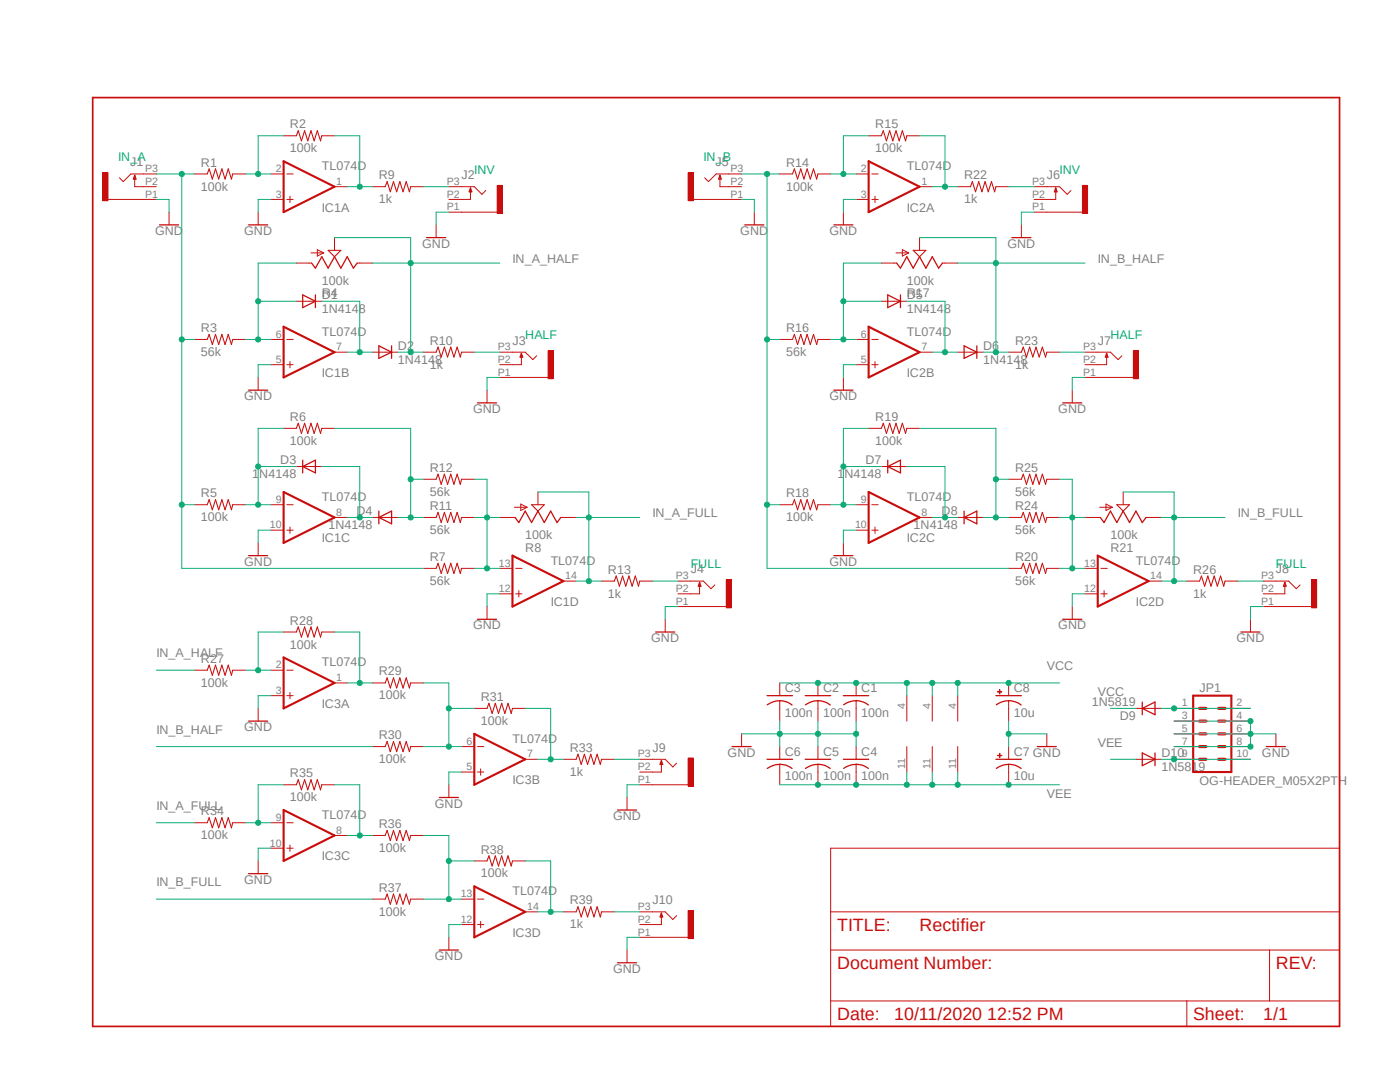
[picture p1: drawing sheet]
<svg xmlns="http://www.w3.org/2000/svg" width="279mm" height="216mm" viewBox="0 0 279 216" stroke-linecap="round" stroke-linejoin="round" font-family="sans-serif">
<path d="M18 19.1l252 186.3M270 19.1l-252 186.3" fill="none" stroke="#fff" stroke-width=".2"/>
<path d="M18.5 19.5h248.8v185.3h-248.8z" fill="none" stroke="#c90d0c" stroke-width=".34"/>
<g fill="none" stroke="#c90d0c" stroke-width=".2">
<path d="M38.8 34.7h2.6M46.4 34.7h2.6M54.1 39.8h2.5M54.1 34.7h2.5M56.6 27.1h2.5M57.2 39.8h1.3M57.2 34.7h1.3M57.9 39.2v1.2M64.2 27.1h2.6M66.8 37.3h2.5M38.8 67.7h2.6M46.4 67.7h2.6"/>
<path d="M54.1 72.8h2.5M54.1 67.7h2.5M57.2 72.8h1.3M57.2 67.7h1.3M57.9 72.1v1.3M66.8 70.3h2.5M56.6 85.5h2.5M64.2 85.5h2.6M38.8 100.7h2.6M46.4 100.7h2.6M54.1 105.8h2.5M54.1 100.7h2.5"/>
<path d="M57.2 105.8h1.3M57.2 100.7h1.3M57.9 105.2v1.2M66.8 103.3h2.5M99.7 118.5h2.6M99.7 113.4h2.6M102.9 118.5h1.3M102.9 113.4h1.3M103.5 117.9v1.2M112.4 116h2.6M165.8 169.2h101.5v35.6h-101.5zM165.8 189.6h101.5"/>
<path d="M165.8 199.7h101.5M165.8 181.9h101.5M236.9 199.7v5.1M253.4 189.6v10.1"/>
</g>
<path d="M56.6 32.2l10.2 5.1-10.2 5zM56.6 65.2l10.2 5.1-10.2 5zM56.6 98.2l10.2 5.1-10.2 5zM102.3 110.9l10.1 5.1-10.1 5z" fill="none" stroke="#c90d0c" stroke-width=".42"/>
<path d="M41.4 34.7l.3-1 .7 2 .6-2 .6 2 .7-2 .6 2 .7-2 .6 2 .2-1M59.1 27.1l.4-1 .7 2 .6-2 .6 2 .7-2 .6 2 .6-2 .7 2 .2-1M41.4 67.7l.3-1 .7 2 .6-2 .6 2 .7-2 .6 2 .7-2 .6 2 .2-1M59.1 85.5l.4-1 .7 2 .6-2 .6 2 .7-2 .6 2 .6-2 .7 2 .2-1M41.4 100.7l.3-1 .7 2 .6-2 .6 2 .7-2 .6 2 .7-2 .6 2 .2-1" fill="none" stroke="#c90d0c" stroke-width=".21"/>
<path d="M20.5 34.5h1v5.5h-1z" fill-rule="evenodd" fill="#c90d0c"/>
<path d="M20.5 34.5h1v5.5h-1zM21.5 39.8h9.7M26.9 35v2.3h4.3M31.2 34.7h-5.1l-1.5 1.5-.8-.7" fill="none" stroke="#c90d0c" stroke-width=".2"/>
<path d="M26.9 35l.2 .7h-.5z" fill="none" stroke="#c90d0c" stroke-width=".25"/>
<path d="M99.2 37h1v5.6h-1z" fill-rule="evenodd" fill="#c90d0c"/>
<path d="M89.6 37.3h5.1l1.5 1.5 .7-.8M93.9 37.5v2.3h-4.3M99.2 37h1v5.6h-1zM89.6 42.3h9.6" fill="none" stroke="#c90d0c" stroke-width=".2"/>
<path d="M93.9 37.5l.2 .8h-.5z" fill="none" stroke="#c90d0c" stroke-width=".25"/>
<path d="M109.4 70h1v5.6h-1z" fill-rule="evenodd" fill="#c90d0c"/>
<path d="M99.7 70.3h5.1l1.5 1.5 .8-.8M99.7 75.3h9.7M104.1 70.5v2.3h-4.4M109.4 70h1v5.6h-1z" fill="none" stroke="#c90d0c" stroke-width=".2"/>
<path d="M104.1 70.5l.2 .7h-.5z" fill="none" stroke="#c90d0c" stroke-width=".25"/>
<path d="M144.9 115.7h1.1v5.6h-1.1z" fill-rule="evenodd" fill="#c90d0c"/>
<g fill="none" stroke="#c90d0c" stroke-width=".2">
<path d="M74.3 37.3h2.6M82 37.3h2.5M155.6 34.7h2.6M163.2 34.7h2.6M170.9 39.8h2.5M170.9 34.7h2.5M173.4 27.1h2.5M174 39.8h1.3M174 34.7h1.3M174.6 39.2v1.2M181 27.1h2.5M183.5 37.3h2.6"/>
<path d="M51.5 42.3v2.6M51.5 75.3v2.6M59.1 60.1h5.1M74.3 70.3h5.1M84.5 70.3h2.5M92.1 70.3h2.6M155.6 67.7h2.6M163.2 67.7h2.6M170.9 72.8h2.5M170.9 67.7h2.5M174 72.8h1.3M174 67.7h1.3"/>
<path d="M174.6 72.1v1.3M183.5 70.3h2.6M59.1 93.1h5.1M84.5 95.6h2.5M92.1 95.6h2.6M173.4 85.5h2.5M181 85.5h2.5M51.5 108.3v2.6M74.3 103.3h5.1M84.5 113.4h2.5M84.5 103.3h2.5M92.1 113.4h2.6"/>
<path d="M92.1 103.3h2.6M120.1 116h2.5M127.7 116h2.5M135.3 116h5.1l1.5 1.5 .8-.8M139.6 116.2v2.3h-4.3M144.9 115.7h1.1v5.6h-1.1zM155.6 100.7h2.6M163.2 100.7h2.6M170.9 105.8h2.5M170.9 100.7h2.5M174 105.8h1.3M174 100.7h1.3"/>
<path d="M174.6 105.2v1.2M183.5 103.3h2.6M216.5 118.5h2.6M216.5 113.4h2.6M219.7 118.5h1.3M219.7 113.4h1.3M220.3 117.9v1.2M229.2 116h2.6M97.2 121v2.6M135.3 121h9.6"/>
</g>
<g fill="none" stroke="#c90d0c" stroke-width=".25">
<path d="M49.6 44.9h3.8M60.4 58.8l2.5 1.3-2.5 1.3zM62.9 58.8v2.6M49.6 77.9h3.8M75.6 69l2.5 1.3-2.5 1.2zM78.1 69v2.5M60.4 93.1l2.5-1.3v2.6zM60.4 91.8v2.6M49.6 110.9h3.8M75.6 103.3l2.5-1.3v2.5zM75.6 102v2.5M139.6 116.2l.3 .8h-.5z"/>
<path d="M95.3 123.6h3.8"/>
</g>
<path d="M76.9 37.3l.4-1.1 .6 2.1 .6-2.1 .7 2.1 .6-2.1 .6 2.1 .7-2.1 .6 2.1 .3-1M158.2 34.7l.3-1 .7 2 .6-2 .6 2 .7-2 .6 2 .6-2 .7 2 .2-1M175.9 27.1l.4-1 .6 2 .6-2 .7 2 .6-2 .7 2 .6-2 .6 2 .3-1M87 70.3l.4-1 .7 1.9 .6-1.9 .6 1.9 .7-1.9 .6 1.9 .6-1.9 .7 1.9 .2-.9M158.2 67.7l.3-1 .7 2 .6-2 .6 2 .7-2 .6 2 .6-2 .7 2 .2-1M87 95.6l.4-1 .7 2 .6-2 .6 2 .7-2 .6 2 .6-2 .7 2 .2-1M175.9 85.5l.4-1 .6 2 .6-2 .7 2 .6-2 .7 2 .6-2 .6 2 .3-1M87 113.4l.4-1 .7 2 .6-2 .6 2 .7-2 .6 2 .6-2 .7 2 .2-1M87 103.3l.4-1.1 .7 2.1 .6-2.1 .6 2.1 .7-2.1 .6 2.1 .6-2.1 .7 2.1 .2-1M122.6 116l.4-1.1 .6 2.1 .6-2.1 .7 2.1 .6-2.1 .7 2.1 .6-2.1 .6 2.1 .3-1M158.2 100.7l.3-1 .7 2 .6-2 .6 2 .7-2 .6 2 .6-2 .7 2 .2-1" fill="none" stroke="#c90d0c" stroke-width=".21"/>
<path d="M173.4 32.2l10.1 5.1-10.1 5zM173.4 65.2l10.1 5.1-10.1 5zM173.4 98.2l10.1 5.1-10.1 5zM219.1 110.9l10.1 5.1-10.1 5z" fill="none" stroke="#c90d0c" stroke-width=".42"/>
<path d="M137.3 34.5h1v5.5h-1z" fill-rule="evenodd" fill="#c90d0c"/>
<path d="M137.3 34.5h1v5.5h-1zM138.3 39.8h9.7M143.7 35v2.3h4.3M148 34.7h-5.1l-1.5 1.5-.8-.7" fill="none" stroke="#c90d0c" stroke-width=".2"/>
<path d="M143.7 35l.2 .7h-.5z" fill="none" stroke="#c90d0c" stroke-width=".25"/>
<path d="M216 37h1v5.6h-1z" fill-rule="evenodd" fill="#c90d0c"/>
<path d="M206.4 37.3h5.1l1.5 1.5 .7-.8M210.7 37.5v2.3h-4.3M216 37h1v5.6h-1zM206.4 42.3h9.6" fill="none" stroke="#c90d0c" stroke-width=".2"/>
<path d="M210.7 37.5l.2 .8h-.5z" fill="none" stroke="#c90d0c" stroke-width=".25"/>
<path d="M226.2 70h1v5.6h-1z" fill-rule="evenodd" fill="#c90d0c"/>
<path d="M216.5 70.3h5.1l1.5 1.5 .8-.8M216.5 75.3h9.7M220.9 70.5v2.3h-4.4M226.2 70h1v5.6h-1z" fill="none" stroke="#c90d0c" stroke-width=".2"/>
<path d="M220.9 70.5l.2 .7h-.5z" fill="none" stroke="#c90d0c" stroke-width=".25"/>
<path d="M261.7 115.7h1.1v5.6h-1.1z" fill-rule="evenodd" fill="#c90d0c"/>
<g fill="none" stroke="#c90d0c" stroke-width=".2">
<path d="M191.1 37.3h2.6M198.8 37.3h2.5M33.7 42.3v2.6M87 44.9v2.5M150.5 42.3v2.6M168.3 42.3v2.6M203.8 44.9v2.5M97.2 77.9v2.5M168.3 75.3v2.6M175.9 60.1h5.1M191.1 70.3h5.1M201.3 70.3h2.5"/>
<path d="M208.9 70.3h2.6M214 77.9v2.5M175.9 93.1h5.1M201.3 95.6h2.5M208.9 95.6h2.6M168.3 108.3v2.6M191.1 103.3h5.1M201.3 113.4h2.5M201.3 103.3h2.5M208.9 113.4h2.6M208.9 103.3h2.6M236.9 116h2.5"/>
<path d="M244.5 116h2.5M252.1 116h5.1l1.5 1.5 .8-.8M256.4 116.2v2.3h-4.3M261.7 115.7h1.1v5.6h-1.1zM38.8 133.7h2.6M46.4 133.7h2.6M54.1 133.7h2.5M54.1 138.8h2.5M56.6 126.1h2.5M57.2 133.7h1.3M57.2 138.8h1.3M57.9 138.2v1.2"/>
<path d="M64.2 126.1h2.6M66.8 136.3h2.5M74.3 136.3h2.6M82 136.3h2.5M132.8 123.6v2.5M214 121v2.6M249.6 123.6v2.5M252.1 121h9.6M51.5 141.4v2.5M74.3 149h2.6M82 149h2.5M89.6 156.6v2.5"/>
<path d="M92.1 154.1h2.6M92.1 149h2.6M94.7 141.4h2.5M95.3 154.1h1.3M95.3 149h1.3M95.9 153.4v1.3M102.3 141.4h2.5M104.8 151.5h2.6M112.4 151.5h2.6M120.1 151.5h2.5M54.1 169.2h2.5M54.1 164.2h2.5"/>
<path d="M57.2 169.2h1.3M57.2 164.2h1.3M57.9 168.6v1.3M66.8 166.7h2.5M92.1 179.4h2.6M95.3 179.4h1.3M92.1 184.5h2.6M95.3 184.5h1.3M95.9 183.9v1.2M104.8 181.9h2.6"/>
</g>
<g fill="none" stroke="#c90d0c" stroke-width=".25">
<path d="M31.8 44.9h3.8M85.1 47.4h3.8M148.6 44.9h3.8M166.4 44.9h3.8M177.2 58.8l2.5 1.3-2.5 1.3zM179.7 58.8v2.6M201.9 47.4h3.8M166.4 77.9h3.8M192.4 69l2.5 1.3-2.5 1.2zM194.9 69v2.5M95.3 80.4h3.8M177.2 93.1l2.5-1.3v2.6z"/>
<path d="M177.2 91.8v2.6M212.1 80.4h3.8M166.4 110.9h3.8M192.4 103.3l2.5-1.3v2.5zM192.4 102v2.5M256.4 116.2l.3 .8h-.5zM130.9 126.1h3.8M212.1 123.6h3.8M247.6 126.1h3.9M49.6 143.9h3.8M87.7 159.1h3.8"/>
</g>
<path d="M193.7 37.3l.4-1.1 .6 2.1 .6-2.1 .7 2.1 .6-2.1 .6 2.1 .7-2.1 .6 2.1 .3-1M203.8 70.3l.4-1 .7 1.9 .6-1.9 .6 1.9 .7-1.9 .6 1.9 .6-1.9 .7 1.9 .2-.9M203.8 95.6l.4-1 .7 2 .6-2 .6 2 .7-2 .6 2 .6-2 .7 2 .2-1M203.8 113.4l.4-1 .7 2 .6-2 .6 2 .7-2 .6 2 .6-2 .7 2 .2-1M203.8 103.3l.4-1.1 .7 2.1 .6-2.1 .6 2.1 .7-2.1 .6 2.1 .6-2.1 .7 2.1 .2-1M239.4 116l.4-1.1 .6 2.1 .6-2.1 .7 2.1 .6-2.1 .7 2.1 .6-2.1 .6 2.1 .3-1M41.4 133.7l.3-1 .7 2 .6-2 .6 2 .7-2 .6 2 .7-2 .6 2 .2-1M59.1 126.1l.4-1 .7 2 .6-2 .6 2 .7-2 .6 2 .6-2 .7 2 .2-1M76.9 136.3l.4-1 .6 2 .6-2 .7 2 .6-2 .6 2 .7-2 .6 2 .3-1M76.9 149l.4-1 .6 2 .6-2 .7 2 .6-2 .6 2 .7-2 .6 2 .3-1M97.2 141.4l.4-1.1 .6 2.1 .6-2.1 .7 2.1 .6-2.1 .7 2.1 .6-2.1 .6 2.1 .3-1M115 151.5l.4-1 .6 2 .6-2 .7 2 .6-2 .6 2 .7-2 .6 2 .3-1" fill="none" stroke="#c90d0c" stroke-width=".21"/>
<path d="M56.6 131.2l10.2 5.1-10.2 5.1zM94.7 146.4l10.1 5.1-10.1 5.1zM56.6 161.6l10.2 5.1-10.2 5.1zM94.7 176.9l10.1 5-10.1 5.1z" fill="none" stroke="#c90d0c" stroke-width=".42"/>
<path d="M137.3 151.3h1v5.5h-1z" fill-rule="evenodd" fill="#c90d0c"/>
<g fill="none" stroke="#c90d0c" stroke-width=".2">
<path d="M56.6 156.6h2.5M64.2 156.6h2.6M125.1 159.1v2.5M127.7 151.5h5.1l1.5 1.5 .7-.7M127.7 156.6h9.6M132 151.8v2.3h-4.3M137.3 151.3h1v5.5h-1zM38.8 164.2h2.6M46.4 164.2h2.6M74.3 166.7h2.6M74.3 179.4h2.6M82 166.7h2.5"/>
<path d="M82 179.4h2.5M94.7 171.8h2.5M102.3 171.8h2.5M112.4 181.9h2.6M120.1 181.9h2.5"/>
</g>
<path d="M132 151.8l.2 .7h-.5zM123.2 161.6h3.8" fill="none" stroke="#c90d0c" stroke-width=".25"/>
<path d="M59.1 156.6l.4-1 .7 2 .6-2 .6 2 .7-2 .6 2 .6-2 .7 2 .2-1M41.4 164.2l.3-1 .7 2 .6-2 .6 2 .7-2 .6 2 .7-2 .6 2 .2-1M76.9 166.7l.4-1 .6 2 .6-2 .7 2 .6-2 .6 2 .7-2 .6 2 .3-1M76.9 179.4l.4-1 .6 2 .6-2 .7 2 .6-2 .6 2 .7-2 .6 2 .3-1M97.2 171.8l.4-1 .6 2 .6-2 .7 2 .6-2 .7 2 .6-2 .6 2 .3-1M115 181.9l.4-1 .6 2.1 .6-2.1 .7 2.1 .6-2.1 .6 2.1 .7-2.1 .6 2.1 .3-1.1" fill="none" stroke="#c90d0c" stroke-width=".21"/>
<path d="M137.3 181.7h1v5.6h-1z" fill-rule="evenodd" fill="#c90d0c"/>
<g fill="none" stroke="#c90d0c" stroke-width=".2">
<path d="M155.6 136.3v2.5M155.7 139.9l-.1 4M163.2 136.3v2.5M163.3 139.9l-.1 4M170.9 136.3v2.5M170.9 139.9v4M181 138.8v5.1M186.1 138.8v5.1M191.1 138.8v5.1M155.6 149v2.5M155.7 152.6l-.1 4M163.2 149v2.5"/>
<path d="M163.3 152.6l-.1 4M170.9 149v2.5M170.9 152.6v4M181 149v5.1M186.1 149v5.1M191.1 149v5.1M226.7 141.4h5.1M226.7 151.5h5.1M234.3 141.4h5.1M234.3 143.9h5.1M234.3 146.4h5.1M234.3 149h5.1"/>
<path d="M234.3 151.5h5.1M244.5 141.4h5.1M244.5 143.9h5.1M244.5 146.4h5.1M244.5 149h5.1M244.5 151.5h5.1M254.6 146.4v2.6M51.5 171.8v2.5M89.6 187v2.6M125.1 189.6v2.5M127.7 181.9h5.1l1.5 1.6 .7-.8M127.7 187h9.6"/>
<path d="M132 182.2v2.3h-4.3M137.3 181.7h1v5.6h-1z"/>
</g>
<g fill="none" stroke="#c90d0c" stroke-width=".25">
<path d="M153.1 138.8h5.1M155.6 139.8a4.2 4.2 0 0 1 2.5 .9M155.6 139.8a4.4 4.4 0 0 0-2.5 .8M160.7 138.8h5.1M163.2 139.8a4.2 4.2 0 0 1 2.5 .9M163.2 139.8a4.4 4.4 0 0 0-2.5 .8M168.3 138.8h5.1M170.9 139.8a4.2 4.2 0 0 1 2.4 .9M170.9 139.8a4.4 4.4 0 0 0-2.5 .8M153.1 151.5h5.1M155.6 152.5a3.8 3.8 0 0 1 2.5 .8M155.6 152.5a4.4 4.4 0 0 0-2.5 .8"/>
<path d="M160.7 151.5h5.1M163.2 152.5a3.8 3.8 0 0 1 2.5 .8M163.2 152.5a4.4 4.4 0 0 0-2.5 .8M168.3 151.5h5.1M170.9 152.5a3.8 3.8 0 0 1 2.4 .8M170.9 152.5a4.4 4.4 0 0 0-2.5 .8M228 141.4l2.5-1.3v2.5zM228 140.1v2.5M228 150.2l2.5 1.3-2.5 1.3zM230.5 150.2v2.6M252.7 149h3.8M49.6 174.3h3.8"/>
<path d="M87.7 189.6h3.8M123.2 192.1h3.8M132 182.2l.2 .8h-.5z"/>
</g>
<path d="M238.1 138.8h7.6v15.3h-7.6z" fill="none" stroke="#c90d0c" stroke-width=".42"/>
<path d="M239.4 146.4h1.3M239.4 149h1.3M239.4 151.5h1.3M239.4 141.4h1.3M239.4 143.9h1.3M243.2 146.4h1.3M243.2 149h1.3M243.2 151.5h1.3M243.2 141.4h1.3M243.2 143.9h1.3" fill="none" stroke="#c90d0c" stroke-width=".64"/>
<path d="M199.1 150.7l.8 .1z" fill-rule="evenodd" fill="#c90d0c"/>
<path d="M199.1 150.7l.8 .1z" fill="none" stroke="#c90d0c" stroke-width=".2"/>
<path d="M199.5 150.3l.1 .9z" fill-rule="evenodd" fill="#c90d0c"/>
<path d="M199.5 150.3l.1 .9zM201.3 149v2.5M201.3 152.6v4" fill="none" stroke="#c90d0c" stroke-width=".2"/>
<path d="M198.8 151.5h5M201.3 152.5a4 4 0 0 1 2.5 .8M201.3 152.5a4.1 4.1 0 0 0-2.5 .8" fill="none" stroke="#c90d0c" stroke-width=".25"/>
<path d="M199.1 138l.8 .1z" fill-rule="evenodd" fill="#c90d0c"/>
<path d="M199.1 138l.8 .1z" fill="none" stroke="#c90d0c" stroke-width=".2"/>
<path d="M199.5 137.6l.1 .9z" fill-rule="evenodd" fill="#c90d0c"/>
<g fill="none" stroke="#c90d0c" stroke-width=".2">
<path d="M59.1 52.5h3.1M62.1 50.5h2.5M63.3 49.8l1.3 .7-1.3 .6zM66.8 47.4v2.6M71.3 52.5h3M175.9 52.5h3M178.8 50.5h2.6M180.1 49.8l1.3 .7-1.3 .6zM183.5 47.4v2.6M188.1 52.5h3M107.4 98.2v2.5M224.2 98.2v2.5"/>
<path d="M99.7 103.3h3.1M102.7 101.2h2.5M103.9 100.6l1.3 .6-1.3 .7zM111.9 103.3h3.1M216.5 103.3h3.1M219.5 101.2h2.5M220.7 100.6l1.3 .6-1.3 .7zM228.7 103.3h3.1M199.5 137.6l.1 .9zM201.3 139.8v.1M201.3 136.3v2.5M201.3 139.8v4.1"/>
<path d="M148 146.4v2.6M208.9 146.4v2.6"/>
</g>
<path d="M62.2 52.5l.7 1 1.3-2.3 1.3 2.3 1.3-2.3 1.2 2.3 1.3-2.3 1.2 2.3 .8-1M178.9 52.5l.8 1 1.3-2.3 1.2 2.3 1.3-2.3 1.3 2.3 1.3-2.3 1.2 2.3 .8-1M102.8 103.3l.7 1 1.3-2.3 1.3 2.3 1.3-2.3 1.2 2.3 1.3-2.3 1.3 2.3 .7-1M219.6 103.3l.7 1 1.3-2.3 1.3 2.3 1.3-2.3 1.2 2.3 1.3-2.3 1.3 2.3 .7-1M198.8 138.8h5M201.3 139.8a4.5 4.5 0 0 1 2.5 .9M201.3 139.8a4.1 4.1 0 0 0-2.5 .8M146.1 149h3.8M207 149h3.8" fill="none" stroke="#c90d0c" stroke-width=".25"/>
<path d="M65.5 50h2.5l-1.2 1.2zM182.2 50h2.6l-1.3 1.2zM106.1 100.7h2.5l-1.2 1.3zM222.9 100.7h2.5l-1.2 1.3z" fill="none" stroke="#c90d0c" stroke-width=".21"/>
<path d="M38.8 34.7h-2.5v66h2.5M36.3 67.7h2.5" fill="none" stroke="#0dab76" stroke-width=".2"/>
<circle cx="36.3" cy="67.7" r=".51" fill="#0dab76"/>
<g fill="none" stroke="#0dab76" stroke-width=".2">
<path d="M36.3 100.7v12.7h48.2"/>
<circle cx="36.3" cy="67.7" r=".51"/>
</g>
<circle cx="36.3" cy="100.7" r=".51" fill="#0dab76"/>
<g fill="none" stroke="#0dab76" stroke-width=".2">
<path d="M31.2 34.7h5.1"/>
<circle cx="36.3" cy="100.7" r=".51"/>
</g>
<circle cx="36.3" cy="34.7" r=".51" fill="#0dab76"/>
<g fill="none" stroke="#0dab76" stroke-width=".2">
<path d="M49 34.7h5.1M56.6 27.1h-5.1v7.6"/>
<circle cx="36.3" cy="34.7" r=".51"/>
</g>
<circle cx="51.5" cy="34.7" r=".51" fill="#0dab76"/>
<g fill="none" stroke="#0dab76" stroke-width=".2">
<path d="M66.8 27.1h5v10.2M69.3 37.3h5"/>
<circle cx="51.5" cy="34.7" r=".51"/>
</g>
<circle cx="71.8" cy="37.3" r=".51" fill="#0dab76"/>
<g fill="none" stroke="#0dab76" stroke-width=".2">
<path d="M31.2 39.8h2.5v2.5M54.1 39.8h-2.6v2.5M148 39.8h2.5v2.5M170.9 39.8h-2.6v2.5M89.6 42.3h-2.6v2.6M206.4 42.3h-2.6v2.6M54.1 72.8h-2.6v2.5M99.7 75.3h-2.5v2.6M170.9 72.8h-2.6v2.5M216.5 75.3h-2.5v2.6M54.1 105.8h-2.6v2.5M99.7 118.5h-2.5v2.5"/>
<path d="M170.9 105.8h-2.6v2.5M216.5 118.5h-2.5v2.5M54.1 138.8h-2.6v2.6M135.3 121h-2.5v2.6M252.1 121h-2.5v2.6M92.1 154.1h-2.5v2.5M127.7 156.6h-2.6v2.5M234.3 143.9h15.3v2.5h-15.3M54.1 169.2h-2.6v2.6M92.1 184.5h-2.5v2.5M127.7 187h-2.6v2.6"/>
<circle cx="71.8" cy="37.3" r=".51"/>
</g>
<circle cx="249.6" cy="143.9" r=".51" fill="#0dab76"/>
<circle cx="249.6" cy="143.9" r=".51" fill="none" stroke="#0dab76" stroke-width=".2"/>
<circle cx="249.6" cy="146.4" r=".51" fill="#0dab76"/>
<g fill="none" stroke="#0dab76" stroke-width=".2">
<path d="M249.6 146.4v2.6h-15.3"/>
<circle cx="249.6" cy="146.4" r=".51"/>
</g>
<circle cx="249.6" cy="149" r=".51" fill="#0dab76"/>
<g fill="none" stroke="#0dab76" stroke-width=".2">
<path d="M201.3 146.4h7.6M201.3 143.9v5.1M249.6 146.4h5"/>
<circle cx="249.6" cy="149" r=".51"/>
</g>
<circle cx="201.3" cy="146.4" r=".51" fill="#0dab76"/>
<g fill="none" stroke="#0dab76" stroke-width=".2">
<path d="M163.2 146.4h7.7M170.9 143.9v5.1"/>
<circle cx="201.3" cy="146.4" r=".51"/>
</g>
<circle cx="170.9" cy="146.4" r=".51" fill="#0dab76"/>
<g fill="none" stroke="#0dab76" stroke-width=".2">
<path d="M163.2 143.9v2.5h-15.2"/>
<circle cx="170.9" cy="146.4" r=".51"/>
</g>
<circle cx="163.2" cy="146.4" r=".51" fill="#0dab76"/>
<g fill="none" stroke="#0dab76" stroke-width=".2">
<path d="M155.6 143.9v2.5M163.2 146.4v2.6"/>
<circle cx="163.2" cy="146.4" r=".51"/>
</g>
<circle cx="155.6" cy="146.4" r=".51" fill="#0dab76"/>
<g fill="none" stroke="#0dab76" stroke-width=".2">
<path d="M51.5 52.5v7.6M49 67.7h5.1M155.6 146.4v2.6"/>
<circle cx="155.6" cy="146.4" r=".51"/>
</g>
<circle cx="51.5" cy="67.7" r=".51" fill="#0dab76"/>
<g fill="none" stroke="#0dab76" stroke-width=".2">
<path d="M59.1 60.1h-7.6v7.6"/>
<circle cx="51.5" cy="67.7" r=".51"/>
</g>
<circle cx="51.5" cy="60.1" r=".51" fill="#0dab76"/>
<g fill="none" stroke="#0dab76" stroke-width=".2">
<path d="M51.5 52.5h7.6M64.2 60.1h7.6v10.2M69.3 70.3h5"/>
<circle cx="51.5" cy="60.1" r=".51"/>
</g>
<circle cx="71.8" cy="70.3" r=".51" fill="#0dab76"/>
<g fill="none" stroke="#0dab76" stroke-width=".2">
<path d="M82 52.5v17.8M79.4 70.3h5.1"/>
<circle cx="71.8" cy="70.3" r=".51"/>
</g>
<circle cx="82" cy="70.3" r=".51" fill="#0dab76"/>
<g fill="none" stroke="#0dab76" stroke-width=".2">
<path d="M74.3 52.5h25.4"/>
<circle cx="82" cy="70.3" r=".51"/>
</g>
<circle cx="82" cy="52.5" r=".51" fill="#0dab76"/>
<g fill="none" stroke="#0dab76" stroke-width=".2">
<path d="M66.8 47.4h15.2v5.1M59.1 93.1h-7.6v7.6M49 100.7h5.1M31.2 133.7h7.6"/>
<circle cx="82" cy="52.5" r=".51"/>
</g>
<circle cx="51.5" cy="100.7" r=".51" fill="#0dab76"/>
<g fill="none" stroke="#0dab76" stroke-width=".2">
<path d="M56.6 85.5h-5.1v7.6"/>
<circle cx="51.5" cy="100.7" r=".51"/>
</g>
<circle cx="51.5" cy="93.1" r=".51" fill="#0dab76"/>
<g fill="none" stroke="#0dab76" stroke-width=".2">
<path d="M64.2 93.1h7.6v10.2M69.3 103.3h5"/>
<circle cx="51.5" cy="93.1" r=".51"/>
</g>
<circle cx="71.8" cy="103.3" r=".51" fill="#0dab76"/>
<g fill="none" stroke="#0dab76" stroke-width=".2">
<path d="M84.5 95.6h-2.5v7.7M79.4 103.3h5.1"/>
<circle cx="71.8" cy="103.3" r=".51"/>
</g>
<circle cx="82" cy="103.3" r=".51" fill="#0dab76"/>
<g fill="none" stroke="#0dab76" stroke-width=".2">
<path d="M66.8 85.5h15.2v10.1"/>
<circle cx="82" cy="103.3" r=".51"/>
</g>
<circle cx="82" cy="95.6" r=".51" fill="#0dab76"/>
<g fill="none" stroke="#0dab76" stroke-width=".2">
<path d="M94.7 113.4h5M94.7 103.3h2.5v10.1"/>
<circle cx="82" cy="95.6" r=".51"/>
</g>
<circle cx="97.2" cy="113.4" r=".51" fill="#0dab76"/>
<g fill="none" stroke="#0dab76" stroke-width=".2">
<path d="M94.7 95.6h2.5v7.7"/>
<circle cx="97.2" cy="113.4" r=".51"/>
</g>
<circle cx="97.2" cy="103.3" r=".51" fill="#0dab76"/>
<g fill="none" stroke="#0dab76" stroke-width=".2">
<path d="M97.2 103.3h2.5M115 103.3h12.7M117.5 103.3v12.7h-2.5"/>
<circle cx="97.2" cy="103.3" r=".51"/>
</g>
<circle cx="117.5" cy="103.3" r=".51" fill="#0dab76"/>
<g fill="none" stroke="#0dab76" stroke-width=".2">
<path d="M107.4 98.2h10.1v5.1M117.5 116h2.6"/>
<circle cx="117.5" cy="103.3" r=".51"/>
</g>
<circle cx="117.5" cy="116" r=".51" fill="#0dab76"/>
<g fill="none" stroke="#0dab76" stroke-width=".2">
<path d="M155.6 34.7h-2.5v66h2.5M153.1 67.7h2.5M31.2 164.2h7.6"/>
<circle cx="117.5" cy="116" r=".51"/>
</g>
<circle cx="153.1" cy="67.7" r=".51" fill="#0dab76"/>
<g fill="none" stroke="#0dab76" stroke-width=".2">
<path d="M153.1 100.7v12.7h48.2"/>
<circle cx="153.1" cy="67.7" r=".51"/>
</g>
<circle cx="153.1" cy="100.7" r=".51" fill="#0dab76"/>
<g fill="none" stroke="#0dab76" stroke-width=".2">
<path d="M148 34.7h5.1"/>
<circle cx="153.1" cy="100.7" r=".51"/>
</g>
<circle cx="153.1" cy="34.7" r=".51" fill="#0dab76"/>
<g fill="none" stroke="#0dab76" stroke-width=".2">
<path d="M165.8 34.7h5.1M173.4 27.1h-5.1v7.6"/>
<circle cx="153.1" cy="34.7" r=".51"/>
</g>
<circle cx="168.3" cy="34.7" r=".51" fill="#0dab76"/>
<g fill="none" stroke="#0dab76" stroke-width=".2">
<path d="M183.5 27.1h5.1v10.2M186.1 37.3h5"/>
<circle cx="168.3" cy="34.7" r=".51"/>
</g>
<circle cx="188.6" cy="37.3" r=".51" fill="#0dab76"/>
<g fill="none" stroke="#0dab76" stroke-width=".2">
<path d="M168.3 52.5v7.6M165.8 67.7h5.1"/>
<circle cx="188.6" cy="37.3" r=".51"/>
</g>
<circle cx="168.3" cy="67.7" r=".51" fill="#0dab76"/>
<g fill="none" stroke="#0dab76" stroke-width=".2">
<path d="M175.9 60.1h-7.6v7.6"/>
<circle cx="168.3" cy="67.7" r=".51"/>
</g>
<circle cx="168.3" cy="60.1" r=".51" fill="#0dab76"/>
<g fill="none" stroke="#0dab76" stroke-width=".2">
<path d="M168.3 52.5h7.6M181 60.1h7.6v10.2M186.1 70.3h5"/>
<circle cx="168.3" cy="60.1" r=".51"/>
</g>
<circle cx="188.6" cy="70.3" r=".51" fill="#0dab76"/>
<g fill="none" stroke="#0dab76" stroke-width=".2">
<path d="M198.8 52.5v17.8M196.2 70.3h5.1"/>
<circle cx="188.6" cy="70.3" r=".51"/>
</g>
<circle cx="198.8" cy="70.3" r=".51" fill="#0dab76"/>
<g fill="none" stroke="#0dab76" stroke-width=".2">
<path d="M191.1 52.5h25.4"/>
<circle cx="198.8" cy="70.3" r=".51"/>
</g>
<circle cx="198.8" cy="52.5" r=".51" fill="#0dab76"/>
<g fill="none" stroke="#0dab76" stroke-width=".2">
<path d="M183.5 47.4h15.3v5.1M175.9 93.1h-7.6v7.6M165.8 100.7h5.1M31.2 149h43.1"/>
<circle cx="198.8" cy="52.5" r=".51"/>
</g>
<circle cx="168.3" cy="100.7" r=".51" fill="#0dab76"/>
<g fill="none" stroke="#0dab76" stroke-width=".2">
<path d="M173.4 85.5h-5.1v7.6"/>
<circle cx="168.3" cy="100.7" r=".51"/>
</g>
<circle cx="168.3" cy="93.1" r=".51" fill="#0dab76"/>
<g fill="none" stroke="#0dab76" stroke-width=".2">
<path d="M181 93.1h7.6v10.2M186.1 103.3h5"/>
<circle cx="168.3" cy="93.1" r=".51"/>
</g>
<circle cx="188.6" cy="103.3" r=".51" fill="#0dab76"/>
<g fill="none" stroke="#0dab76" stroke-width=".2">
<path d="M201.3 95.6h-2.5v7.7M196.2 103.3h5.1"/>
<circle cx="188.6" cy="103.3" r=".51"/>
</g>
<circle cx="198.8" cy="103.3" r=".51" fill="#0dab76"/>
<g fill="none" stroke="#0dab76" stroke-width=".2">
<path d="M183.5 85.5h15.3v10.1"/>
<circle cx="198.8" cy="103.3" r=".51"/>
</g>
<circle cx="198.8" cy="95.6" r=".51" fill="#0dab76"/>
<g fill="none" stroke="#0dab76" stroke-width=".2">
<path d="M211.5 113.4h5M211.5 103.3h2.5v10.1"/>
<circle cx="198.8" cy="95.6" r=".51"/>
</g>
<circle cx="214" cy="113.4" r=".51" fill="#0dab76"/>
<g fill="none" stroke="#0dab76" stroke-width=".2">
<path d="M211.5 95.6h2.5v7.7"/>
<circle cx="214" cy="113.4" r=".51"/>
</g>
<circle cx="214" cy="103.3" r=".51" fill="#0dab76"/>
<g fill="none" stroke="#0dab76" stroke-width=".2">
<path d="M214 103.3h2.5M231.8 116h5.1M234.3 103.3v12.7"/>
<circle cx="214" cy="103.3" r=".51"/>
</g>
<circle cx="234.3" cy="116" r=".51" fill="#0dab76"/>
<g fill="none" stroke="#0dab76" stroke-width=".2">
<path d="M231.8 103.3h12.7"/>
<circle cx="234.3" cy="116" r=".51"/>
</g>
<circle cx="234.3" cy="103.3" r=".51" fill="#0dab76"/>
<g fill="none" stroke="#0dab76" stroke-width=".2">
<path d="M84.5 37.3h5.1M201.3 37.3h5.1M94.7 70.3h5M211.5 70.3h5M224.2 98.2h10.1v5.1M247 116h5.1M49 133.7h5.1M56.6 126.1h-5.1v7.6M31.2 179.4h43.1"/>
<circle cx="234.3" cy="103.3" r=".51"/>
</g>
<circle cx="51.5" cy="133.7" r=".51" fill="#0dab76"/>
<g fill="none" stroke="#0dab76" stroke-width=".2">
<path d="M66.8 126.1h5v10.2M69.3 136.3h5"/>
<circle cx="51.5" cy="133.7" r=".51"/>
</g>
<circle cx="71.8" cy="136.3" r=".51" fill="#0dab76"/>
<g fill="none" stroke="#0dab76" stroke-width=".2">
<path d="M84.5 136.3h5.1v5.1M84.5 149h7.6"/>
<circle cx="71.8" cy="136.3" r=".51"/>
</g>
<circle cx="89.6" cy="149" r=".51" fill="#0dab76"/>
<g fill="none" stroke="#0dab76" stroke-width=".2">
<path d="M94.7 141.4h-5.1v7.6"/>
<circle cx="89.6" cy="149" r=".51"/>
</g>
<circle cx="89.6" cy="141.4" r=".51" fill="#0dab76"/>
<g fill="none" stroke="#0dab76" stroke-width=".2">
<path d="M104.8 141.4h5.1v10.1M107.4 151.5h5"/>
<circle cx="89.6" cy="141.4" r=".51"/>
</g>
<circle cx="109.9" cy="151.5" r=".51" fill="#0dab76"/>
<g fill="none" stroke="#0dab76" stroke-width=".2">
<path d="M122.6 151.5h5.1M104.8 171.8h5.1v10.1M107.4 181.9h5"/>
<circle cx="109.9" cy="151.5" r=".51"/>
</g>
<circle cx="109.9" cy="181.9" r=".51" fill="#0dab76"/>
<g fill="none" stroke="#0dab76" stroke-width=".2">
<path d="M84.5 179.4h7.6M84.5 166.7h5.1v5.1M122.6 181.9h5.1"/>
<circle cx="109.9" cy="181.9" r=".51"/>
</g>
<circle cx="89.6" cy="179.4" r=".51" fill="#0dab76"/>
<g fill="none" stroke="#0dab76" stroke-width=".2">
<path d="M94.7 171.8h-5.1v7.6"/>
<circle cx="89.6" cy="179.4" r=".51"/>
</g>
<circle cx="89.6" cy="171.8" r=".51" fill="#0dab76"/>
<g fill="none" stroke="#0dab76" stroke-width=".2">
<path d="M66.8 156.6h5v10.1M69.3 166.7h5"/>
<circle cx="89.6" cy="171.8" r=".51"/>
</g>
<circle cx="71.8" cy="166.7" r=".51" fill="#0dab76"/>
<g fill="none" stroke="#0dab76" stroke-width=".2">
<path d="M56.6 156.6h-5.1v7.6M49 164.2h5.1"/>
<circle cx="71.8" cy="166.7" r=".51"/>
</g>
<circle cx="51.5" cy="164.2" r=".51" fill="#0dab76"/>
<g fill="none" stroke="#0dab76" stroke-width=".2">
<path d="M231.8 151.5h17.8"/>
<circle cx="51.5" cy="164.2" r=".51"/>
</g>
<circle cx="234.3" cy="151.5" r=".51" fill="#0dab76"/>
<g fill="none" stroke="#0dab76" stroke-width=".2">
<path d="M231.8 141.4h17.8"/>
<circle cx="234.3" cy="151.5" r=".51"/>
</g>
<circle cx="234.3" cy="141.4" r=".51" fill="#0dab76"/>
<g fill="none" stroke="#0dab76" stroke-width=".2">
<path d="M163.2 136.3h38.1M221.6 141.4h5.1"/>
<circle cx="234.3" cy="141.4" r=".51"/>
</g>
<circle cx="170.9" cy="136.3" r=".51" fill="#0dab76"/>
<g fill="none" stroke="#0dab76" stroke-width=".2">
<path d="M155.6 136.3h7.6"/>
<circle cx="170.9" cy="136.3" r=".51"/>
</g>
<circle cx="163.2" cy="136.3" r=".51" fill="#0dab76"/>
<g fill="none" stroke="#0dab76" stroke-width=".2">
<path d="M201.3 136.3h10.2"/>
<circle cx="163.2" cy="136.3" r=".51"/>
</g>
<circle cx="201.3" cy="136.3" r=".51" fill="#0dab76"/>
<g fill="none" stroke="#0dab76" stroke-width=".2">
<path d="M181 136.3v2.5"/>
<circle cx="201.3" cy="136.3" r=".51"/>
</g>
<circle cx="181" cy="136.3" r=".51" fill="#0dab76"/>
<g fill="none" stroke="#0dab76" stroke-width=".2">
<path d="M186.1 136.3v2.5"/>
<circle cx="181" cy="136.3" r=".51"/>
</g>
<circle cx="186.1" cy="136.3" r=".51" fill="#0dab76"/>
<g fill="none" stroke="#0dab76" stroke-width=".2">
<path d="M191.1 136.3v2.5"/>
<circle cx="186.1" cy="136.3" r=".51"/>
</g>
<circle cx="191.1" cy="136.3" r=".51" fill="#0dab76"/>
<g fill="none" stroke="#0dab76" stroke-width=".2">
<path d="M163.2 156.6h38.1M221.6 151.5h5.1"/>
<circle cx="191.1" cy="136.3" r=".51"/>
</g>
<circle cx="170.9" cy="156.6" r=".51" fill="#0dab76"/>
<g fill="none" stroke="#0dab76" stroke-width=".2">
<path d="M155.6 156.6h7.6"/>
<circle cx="170.9" cy="156.6" r=".51"/>
</g>
<circle cx="163.2" cy="156.6" r=".51" fill="#0dab76"/>
<g fill="none" stroke="#0dab76" stroke-width=".2">
<path d="M201.3 156.6h10.2"/>
<circle cx="163.2" cy="156.6" r=".51"/>
</g>
<circle cx="201.3" cy="156.6" r=".51" fill="#0dab76"/>
<g fill="none" stroke="#0dab76" stroke-width=".2">
<path d="M191.1 154.1v2.5"/>
<circle cx="201.3" cy="156.6" r=".51"/>
</g>
<circle cx="191.1" cy="156.6" r=".51" fill="#0dab76"/>
<g fill="none" stroke="#0dab76" stroke-width=".2">
<path d="M186.1 154.1v2.5"/>
<circle cx="191.1" cy="156.6" r=".51"/>
</g>
<circle cx="186.1" cy="156.6" r=".51" fill="#0dab76"/>
<g fill="none" stroke="#0dab76" stroke-width=".2">
<path d="M181 154.1v2.5"/>
<circle cx="186.1" cy="156.6" r=".51"/>
</g>
<circle cx="181" cy="156.6" r=".51" fill="#0dab76"/>
<g fill="none" stroke="#0dab76" stroke-width=".2">
<path d="M130.2 116h5.1"/>
<circle cx="181" cy="156.6" r=".51"/>
</g>
<g font-size="3.6" fill="#c90d0c">
<text x="167" y="185.8">TITLE:</text>
<text x="183.5" y="185.8">Rectifier</text>
<text x="167" y="193.4">Document Number:</text>
<text x="254.6" y="193.4">REV:</text>
<text x="167" y="203.5">Date:</text>
<text x="178.4" y="203.5">10/11/2020 12:52 PM</text>
<text x="238.1" y="203.5">Sheet:</text>
<text x="252.1" y="203.5">1/1</text>
</g>
<g font-size="2.5" fill="#808080">
<text x="57.9" y="25.6">R2</text>
<text x="174.7" y="25.6">R15</text>
<text x="26" y="33.2">J1</text>
<text x="40.1" y="33.2">R1</text>
<text x="57.9" y="30.4">100k</text>
<text x="64.2" y="34">TL074D</text>
<text x="75.6" y="35.8">R9</text>
<text x="92.1" y="35.7">J2</text>
<text x="142.8" y="33.2">J5</text>
<text x="156.9" y="33.2">R14</text>
<text x="174.7" y="30.4">100k</text>
<text x="181" y="34">TL074D</text>
<text x="192.4" y="35.8">R22</text>
<text x="208.9" y="35.7">J6</text>
<text x="40.1" y="38">100k</text>
<text x="75.6" y="40.6">1k</text>
<text x="156.9" y="38">100k</text>
<text x="192.4" y="40.6">1k</text>
<text x="30.9" y="46.9">GND</text>
<text x="48.7" y="46.9">GND</text>
<text x="64.2" y="42.2">IC1A</text>
<text x="147.7" y="46.9">GND</text>
<text x="165.5" y="46.9">GND</text>
<text x="181" y="42.2">IC2A</text>
<text x="84.2" y="49.4">GND</text>
<text x="102.3" y="52.5">IN_A_HALF</text>
<text x="201" y="49.4">GND</text>
<text x="219.1" y="52.5">IN_B_HALF</text>
<text x="64.2" y="56.8">100k</text>
<text x="64.2" y="59.6">D1</text>
<text x="64.2" y="59.4">R4</text>
<text x="181" y="56.8">100k</text>
<text x="181" y="59.6">D5</text>
<text x="181" y="59.4">R17</text>
<text x="64.2" y="62.4">1N4148</text>
<text x="181" y="62.4">1N4148</text>
<text x="40.1" y="71">56k</text>
<text x="40.1" y="66.2">R3</text>
<text x="64.2" y="67">TL074D</text>
<text x="79.4" y="69.8">D2</text>
<text x="85.8" y="68.8">R10</text>
<text x="102.3" y="68.8">J3</text>
<text x="156.9" y="71">56k</text>
<text x="156.9" y="66.2">R16</text>
<text x="181" y="67">TL074D</text>
<text x="196.2" y="69.8">D6</text>
<text x="202.6" y="68.8">R23</text>
<text x="219.1" y="68.8">J7</text>
<text x="64.2" y="75.2">IC1B</text>
<text x="79.4" y="72.6">1N4148</text>
<text x="85.8" y="73.6">1k</text>
<text x="181" y="75.2">IC2B</text>
<text x="196.2" y="72.6">1N4148</text>
<text x="202.6" y="73.6">1k</text>
<text x="48.7" y="79.9">GND</text>
<text x="57.9" y="84">R6</text>
<text x="94.4" y="82.4">GND</text>
<text x="165.5" y="79.9">GND</text>
<text x="174.7" y="84">R19</text>
<text x="211.2" y="82.4">GND</text>
<text x="57.9" y="88.8">100k</text>
<text x="174.7" y="88.8">100k</text>
<text x="50.3" y="95.4">1N4148</text>
<text x="55.9" y="92.6">D3</text>
<text x="85.8" y="94.2">R12</text>
<text x="167.1" y="95.4">1N4148</text>
<text x="172.7" y="92.6">D7</text>
<text x="202.6" y="94.2">R25</text>
<text x="40.1" y="99.2">R5</text>
<text x="64.2" y="100">TL074D</text>
<text x="85.8" y="98.9">56k</text>
<text x="85.8" y="101.8">R11</text>
<text x="156.9" y="99.2">R18</text>
<text x="181" y="100">TL074D</text>
<text x="202.6" y="98.9">56k</text>
<text x="202.6" y="101.8">R24</text>
<text x="40.1" y="104">100k</text>
<text x="65.5" y="105.6">1N4148</text>
<text x="71.1" y="102.8">D4</text>
<text x="85.8" y="106.6">56k</text>
<text x="104.8" y="107.6">100k</text>
<text x="130.2" y="103.3">IN_A_FULL</text>
<text x="156.9" y="104">100k</text>
<text x="182.3" y="105.6">1N4148</text>
<text x="187.9" y="102.8">D8</text>
<text x="202.6" y="106.6">56k</text>
<text x="221.6" y="107.6">100k</text>
<text x="247" y="103.3">IN_B_FULL</text>
<text x="48.7" y="112.9">GND</text>
<text x="64.2" y="108.2">IC1C</text>
<text x="85.8" y="111.9">R7</text>
<text x="104.8" y="110.1">R8</text>
<text x="109.9" y="112.7">TL074D</text>
<text x="165.5" y="112.9">GND</text>
<text x="181" y="108.2">IC2C</text>
<text x="202.6" y="111.9">R20</text>
<text x="221.6" y="110.1">R21</text>
<text x="226.7" y="112.7">TL074D</text>
<text x="85.8" y="116.7">56k</text>
<text x="121.3" y="119.3">1k</text>
<text x="121.3" y="114.5">R13</text>
<text x="137.8" y="114.4">J4</text>
<text x="202.6" y="116.7">56k</text>
<text x="238.1" y="119.3">1k</text>
<text x="238.1" y="114.5">R26</text>
<text x="254.6" y="114.4">J8</text>
<text x="57.9" y="124.6">R28</text>
<text x="94.4" y="125.6">GND</text>
<text x="109.9" y="120.9">IC1D</text>
<text x="211.2" y="125.6">GND</text>
<text x="226.7" y="120.9">IC2D</text>
<text x="31.2" y="131.2">IN_A_HALF</text>
<text x="57.9" y="129.4">100k</text>
<text x="130" y="128.1">GND</text>
<text x="246.8" y="128.1">GND</text>
<text x="40.1" y="137">100k</text>
<text x="40.1" y="132.2">R27</text>
<text x="64.2" y="133">TL074D</text>
<text x="75.6" y="134.7">R29</text>
<text x="208.9" y="133.7">VCC</text>
<text x="64.2" y="141.2">IC3A</text>
<text x="75.6" y="139.6">100k</text>
<text x="95.9" y="139.8">R31</text>
<text x="156.6" y="143">100n</text>
<text x="156.6" y="138.2">C3</text>
<text x="164.3" y="143">100n</text>
<text x="164.3" y="138.2">C2</text>
<text x="171.9" y="143">100n</text>
<text x="171.9" y="138.2">C1</text>
<text x="202.3" y="143">10u</text>
<text x="202.3" y="138.2">C8</text>
<text x="217.9" y="140.8">1N5819</text>
<text x="219.1" y="138.8">VCC</text>
<text x="223.5" y="143.6">D9</text>
<text x="239.4" y="138.1">JP1</text>
<text x="31.2" y="146.4">IN_B_HALF</text>
<text x="48.7" y="145.9">GND</text>
<text x="75.6" y="147.4">R30</text>
<text x="95.9" y="144.7">100k</text>
<text x="102.3" y="148.2">TL074D</text>
<text x="113.7" y="150">R33</text>
<text x="130.2" y="150">J9</text>
<text x="219.1" y="149">VEE</text>
<text x="57.9" y="155.1">R35</text>
<text x="75.6" y="152.3">100k</text>
<text x="113.7" y="154.8">1k</text>
<text x="145.2" y="151">GND</text>
<text x="156.6" y="155.7">100n</text>
<text x="156.6" y="150.9">C6</text>
<text x="164.3" y="155.7">100n</text>
<text x="164.3" y="150.9">C5</text>
<text x="171.9" y="155.7">100n</text>
<text x="171.9" y="150.9">C4</text>
<text x="202.3" y="155.7">10u</text>
<text x="202.3" y="150.9">C7 GND</text>
<text x="231.8" y="153.8">1N5819</text>
<text x="231.8" y="151">D10</text>
<text x="251.8" y="151">GND</text>
<text x="31.2" y="161.7">IN_A_FULL</text>
<text x="57.9" y="159.9">100k</text>
<text x="86.8" y="161.2">GND</text>
<text x="102.3" y="156.5">IC3B</text>
<text x="208.9" y="159.1">VEE</text>
<text x="239.4" y="156.6">OG-HEADER_M05X2PTH</text>
<text x="40.1" y="167.5">100k</text>
<text x="40.1" y="162.7">R34</text>
<text x="64.2" y="163.5">TL074D</text>
<text x="75.6" y="165.2">R36</text>
<text x="122.3" y="163.7">GND</text>
<text x="64.2" y="171.7">IC3C</text>
<text x="75.6" y="170">100k</text>
<text x="95.9" y="170.3">R38</text>
<text x="31.2" y="176.9">IN_B_FULL</text>
<text x="48.7" y="176.4">GND</text>
<text x="75.6" y="177.9">R37</text>
<text x="95.9" y="175.1">100k</text>
<text x="102.3" y="178.6">TL074D</text>
<text x="75.6" y="182.7">100k</text>
<text x="113.7" y="185.3">1k</text>
<text x="113.7" y="180.5">R39</text>
<text x="130.2" y="180.4">J10</text>
<text x="86.8" y="191.6">GND</text>
<text x="102.3" y="186.9">IC3D</text>
<text x="122.3" y="194.1">GND</text>
</g>
<g font-size="2.5" fill="#0dab76">
<text x="23.6" y="32.2">IN_A</text>
<text x="94.7" y="34.7">INV</text>
<text x="140.4" y="32.2">IN_B</text>
<text x="211.5" y="34.7">INV</text>
<text x="104.8" y="67.7">HALF</text>
<text x="221.6" y="67.7">HALF</text>
<text x="137.8" y="113.4">FULL</text>
<text x="254.6" y="113.4">FULL</text>
</g>
<g font-size="2.1" fill="#808080">
<text x="29" y="34.4">P3</text>
<text x="55" y="34.4">2</text>
<text x="145.8" y="34.4">P3</text>
<text x="171.8" y="34.4">2</text>
<text x="29" y="39.4">P1</text>
<text x="29" y="36.9">P2</text>
<text x="55" y="39.4">3</text>
<text x="67.1" y="36.9">1</text>
<text x="89.2" y="42">P1</text>
<text x="89.2" y="39.4">P2</text>
<text x="89.2" y="36.9">P3</text>
<text x="145.8" y="39.4">P1</text>
<text x="145.8" y="36.9">P2</text>
<text x="171.8" y="39.4">3</text>
<text x="183.9" y="36.9">1</text>
<text x="206" y="42">P1</text>
<text x="206" y="39.4">P2</text>
<text x="206" y="36.9">P3</text>
<text x="55" y="67.4">6</text>
<text x="67.1" y="69.9">7</text>
<text x="99.4" y="69.9">P3</text>
<text x="171.8" y="67.4">6</text>
<text x="183.9" y="69.9">7</text>
<text x="216.2" y="69.9">P3</text>
<text x="55" y="72.4">5</text>
<text x="99.4" y="75">P1</text>
<text x="99.4" y="72.4">P2</text>
<text x="171.8" y="72.4">5</text>
<text x="216.2" y="75">P1</text>
<text x="216.2" y="72.4">P2</text>
<text x="55" y="100.4">9</text>
<text x="171.8" y="100.4">9</text>
<text x="53.8" y="105.5">10</text>
<text x="67.1" y="102.9">8</text>
<text x="170.6" y="105.5">10</text>
<text x="183.9" y="102.9">8</text>
<text x="99.6" y="113.1">13</text>
<text x="216.4" y="113.1">13</text>
<text x="99.6" y="118.2">12</text>
<text x="112.8" y="115.6">14</text>
<text x="134.9" y="118.2">P2</text>
<text x="134.9" y="115.6">P3</text>
<text x="216.4" y="118.2">12</text>
<text x="229.6" y="115.6">14</text>
<text x="251.7" y="118.2">P2</text>
<text x="251.7" y="115.6">P3</text>
<text x="134.9" y="120.7">P1</text>
<text x="251.7" y="120.7">P1</text>
<text x="55" y="133.3">2</text>
<text x="67.1" y="135.9">1</text>
<text x="55" y="138.4">3</text>
<text x="180.6" y="141.6" transform="rotate(-90 180.6 141.6)">4</text>
<text x="185.7" y="141.6" transform="rotate(-90 185.7 141.6)">4</text>
<text x="190.8" y="141.6" transform="rotate(-90 190.8 141.6)">4</text>
<text x="235.9" y="141">1</text>
<text x="235.9" y="143.5">3</text>
<text x="246.8" y="141">2</text>
<text x="246.8" y="143.5">4</text>
<text x="93.1" y="148.6">6</text>
<text x="235.9" y="146">5</text>
<text x="235.9" y="148.6">7</text>
<text x="246.8" y="146">6</text>
<text x="246.8" y="148.6">8</text>
<text x="93.1" y="153.7">5</text>
<text x="105.2" y="151.1">7</text>
<text x="127.3" y="153.7">P2</text>
<text x="127.3" y="151.1">P3</text>
<text x="180.6" y="153.5" transform="rotate(-90 180.6 153.5)">11</text>
<text x="185.7" y="153.5" transform="rotate(-90 185.7 153.5)">11</text>
<text x="190.8" y="153.5" transform="rotate(-90 190.8 153.5)">11</text>
<text x="235.9" y="151.1">9</text>
<text x="246.8" y="151.1">10</text>
<text x="127.3" y="156.2">P1</text>
<text x="55" y="163.8">9</text>
<text x="67.1" y="166.4">8</text>
<text x="53.8" y="168.9">10</text>
<text x="91.9" y="179.1">13</text>
<text x="91.9" y="184.1">12</text>
<text x="105.2" y="181.6">14</text>
<text x="127.3" y="184.1">P2</text>
<text x="127.3" y="181.6">P3</text>
<text x="127.3" y="186.7">P1</text>
</g>
</svg>
